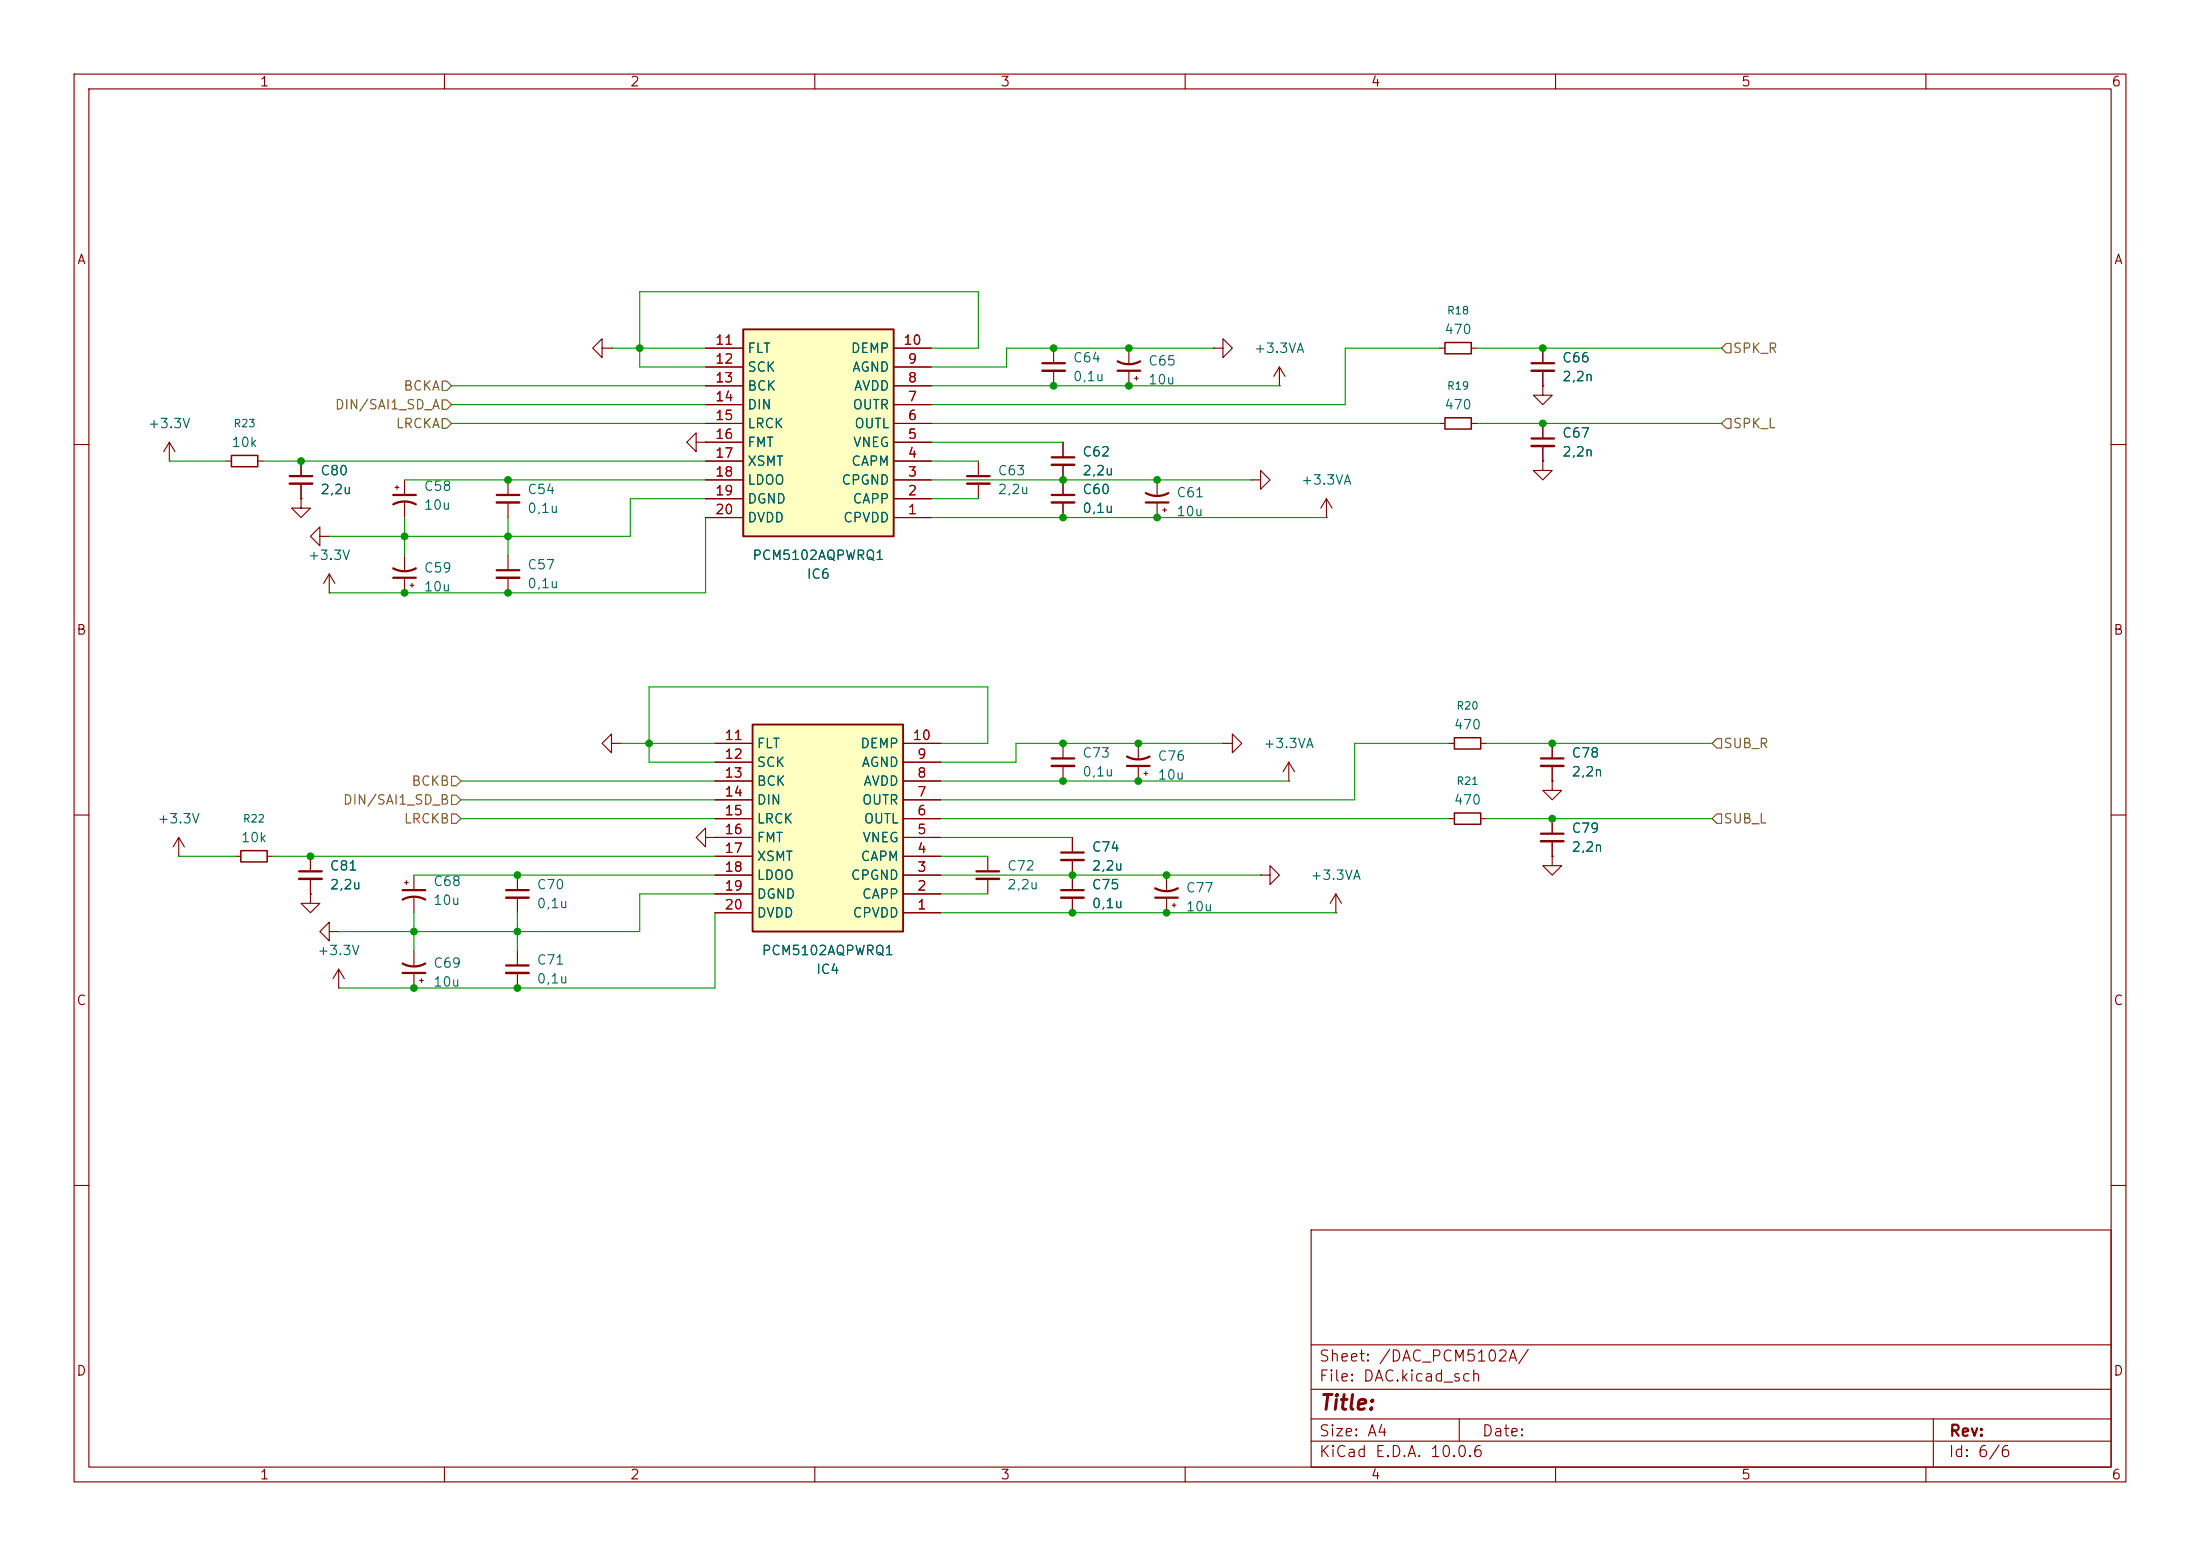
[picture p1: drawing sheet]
<svg xmlns="http://www.w3.org/2000/svg" width="297mm" height="210mm" viewBox="0 0 297 210" stroke-linecap="round" stroke-linejoin="round" font-family="sans-serif">
<g fill="none" stroke="#840000" stroke-width=".15">
<path d="M10 10h277v190h-277zM12 12h273v186h-273zM60 10v2M110 10v2M160 10v2M210 10v2M260 10v2M94 59.7v-1.3l-1.3 1.3 1.3 1.3v-1.3h1.2M95.2 59.7h.1M142.2 47v2M142.2 50v2.1M143.5 59.7v2"/>
<path d="M10 60h2M40.6 67.3v1.3h1.3l-1.3 1.3-1.2-1.3h1.2M40.6 67.3h.1M68.6 64.8v2M68.6 67.8v2.1M68.6 74.9v2.1M68.6 78v2M143.5 62.7v4.1M143.5 67.8v2.1M285 60h2M10 110h2M41.9 115.6v2"/>
<path d="M41.9 118.6v2.1M54.6 119.1h.5M54.9 118.9v.5M55.9 118.1v2M69.8 118.1v2M143.5 100.3v2.1M143.5 103.4v2M144.8 113v2.1M144.8 116.1v4M153.7 100.3v2.1M153.7 103.4v2M154.4 104.4h.5"/>
<path d="M154.7 104.1v.5M157.5 118.1v2M165.1 100.3h1.3v1.3l1.2-1.3-1.2-1.2v1.2M165.1 100.3h.1M170.2 118.1h1.2v1.3l1.3-1.3-1.3-1.3v1.3M170.2 118.1h.1M174 105.4h.1M174 102.9l-.8 1.2M174 102.9l.8 1.2M174 102.9v2.5M195.6 110.5h.7M199.9 110.5h.8"/>
<path d="M285 110h2M41.9 120.7v1.2h1.3l-1.3 1.3-1.3-1.3h1.3M41.9 120.7h.1M44.4 125.7v-1.2l-1.2 1.2 1.2 1.3v-1.3h1.3M45.7 125.7h.1M45.7 133.4h.1M45.7 130.8l-.7 1.3M45.7 130.8l.8 1.3M45.7 130.8v2.6M55.9 121.2v2M55.9 128.3v2M55.9 131.3v2.1"/>
<path d="M56.6 132.3h.5M56.9 132.1v.5M69.8 121.2v2M69.8 128.3v2M69.8 131.3v2.1M144.8 121.2v2M157.5 121.2v2M158.2 122.2h.5M158.5 121.9v.5M180.3 123.2h.1M180.3 120.7l-.7 1.2M180.3 120.7l.8 1.2"/>
<path d="M180.3 120.7v2.5M10 160h2M177 166h108v32h-108zM285 160h2M60 198v2M110 198v2M160 198v2M177 194.5h108M177 191.5h108M177 187.5h108M177 181.5h108M197 191.5v3"/>
<path d="M210 198v2M260 198v2M261 191.5v6.5"/>
</g>
<g fill="none" stroke="#840000" stroke-width=".3">
<path d="M140.7 49h3.1M67.1 77h3M67.1 66.8h3M142 66.8h3M142 61.7h3M40.4 117.6h3M142 102.4h3M143.3 115.1h3M152.1 102.1a3.2 3.2 0 0 0 3.1 0M152.1 103.4h3.1M156 119.9a3.2 3.2 0 0 0 3 0M54.4 121.4a3.2 3.2 0 0 1 3 0"/>
<path d="M54.4 130a3.2 3.2 0 0 0 3 0M54.4 120.1h3M54.4 131.3h3M68.3 120.1h3.1M68.3 130.3h3.1M143.3 120.1h3M156 121.2h3"/>
</g>
<path d="M140.7 50h3.1M67.1 78h3M67.1 67.8h3M142 67.8h3M142 62.7h3M40.4 118.6h3M142 103.4h3M143.3 116.1h3M68.3 121.2h3.1M68.3 131.3h3.1M143.3 121.2h3" fill="none" stroke="#840000" stroke-width=".33"/>
<path d="M196.3 109.7h3.6v1.6h-3.6z" fill="none" stroke="#840000" stroke-width=".2"/>
<path d="M100.3 44.5h20.3v27.9h-20.3z" fill="#ffffc2"/>
<path d="M100.3 44.5h20.3v27.9h-20.3z" fill="none" stroke="#840000" stroke-width=".25"/>
<g fill="none" stroke="#840000" stroke-width=".15">
<path d="M81.3 47v-1.3l-1.3 1.3 1.3 1.3v-1.3h1.2M82.5 47h.1M95.2 59.7h5.1M95.2 57.2h5.1M95.2 54.6h5.1M95.2 52.1h5.1M95.2 49.5h5.1M95.2 47h5.1M120.6 59.7h5.1M120.6 57.2h5.1M120.6 54.6h5.1M120.6 52.1h5.1"/>
<path d="M120.6 49.5h5.1M120.6 47h5.1M95.2 69.9h5.1M95.2 67.3h5.1M95.2 64.8h5.1M95.2 62.2h5.1M120.6 69.9h5.1M120.6 67.3h5.1M120.6 64.8h5.1M120.6 62.2h5.1M132.1 62.2v2.1M132.1 65.3v2"/>
<path d="M156.2 64.8v2M156.2 67.8v2.1M157 68.8h.5M157.2 68.6v.5M168.9 64.8h1.3v1.2l1.2-1.2-1.2-1.3v1.3M168.9 64.8h.1M179.1 69.9h.1M179.1 67.3l-.8 1.3M179.1 67.3l.7 1.3M179.1 67.3v2.6"/>
</g>
<path d="M130.6 64.3h3M154.7 66.5a3.2 3.2 0 0 0 3 0M154.7 67.8h3" fill="none" stroke="#840000" stroke-width=".3"/>
<path d="M130.6 65.3h3" fill="none" stroke="#840000" stroke-width=".33"/>
<path d="M101.6 97.8h20.3v27.9h-20.3z" fill="#ffffc2"/>
<path d="M101.6 97.8h20.3v27.9h-20.3z" fill="none" stroke="#840000" stroke-width=".25"/>
<g fill="none" stroke="#840000" stroke-width=".15">
<path d="M22.9 59.7l-.8 1.3M22.9 59.7l.7 1.3M22.9 59.7v2.5M95.2 59.7h.1M95.2 47h5.1M95.2 57.2h5.1M95.2 59.7h5.1M95.2 54.6h5.1M95.2 52.1h5.1M95.2 49.5h5.1M120.6 47h5.1M120.6 57.2h5.1"/>
<path d="M120.6 59.7h5.1M120.6 54.6h5.1M120.6 52.1h5.1M120.6 49.5h5.1M143.5 59.7v2M152.4 47v2M152.4 50v2.1M153.2 51.1h.5M153.4 50.8v.5M163.8 47h1.3v1.3l1.3-1.3-1.3-1.3v1.3M163.8 47h.1M172.7 52.1h.1"/>
<path d="M172.7 49.5l-.7 1.3M172.7 49.5l.8 1.3M172.7 49.5v2.6M194.3 47h.8M194.3 57.2h.8M198.6 47h.8M198.6 57.2h.8M208.3 52.1v1.2h-1.3l1.3 1.3 1.2-1.3h-1.2M208.3 52.1h.1M208.3 47v2M208.3 50v2.1M208.3 57.2v2"/>
<path d="M22.9 62.2h.1M30.5 62.2h.7M34.8 62.2h.8M40.6 67.3h.1M40.6 62.2v2.1M40.6 65.3v2M43.2 72.4v-1.3l-1.3 1.3 1.3 1.3v-1.3h1.2M44.4 72.4h.1M44.4 77.5l-.7 1.2M44.4 77.5l.8 1.2M44.4 77.5v2.5M53.3 65.8h.5"/>
<path d="M53.6 65.5v.5M54.6 64.8v2M54.6 67.8v2.1M54.6 74.9v2.1M54.6 78v2M55.4 79h.5M55.6 78.7v.5M95.2 62.2h5.1M95.2 69.9h5.1M95.2 67.3h5.1M95.2 64.8h5.1M120.6 62.2h5.1"/>
<path d="M120.6 69.9h5.1M120.6 67.3h5.1M120.6 64.8h5.1M143.5 62.7v4.1M143.5 67.8v2.1M208.3 62.2v1.3h-1.3l1.3 1.3 1.2-1.3h-1.2M208.3 62.2h.1M208.3 60.2v2M44.4 80h.1M24.1 115.6h.1M24.1 113l-.7 1.3M24.1 113l.8 1.3"/>
<path d="M24.1 113v2.6M31.7 115.6h.8M36.1 115.6h.7M41.9 115.6v2M41.9 118.6v2.1M82.5 100.3v-1.2l-1.2 1.2 1.2 1.3v-1.3h1.3M83.8 100.3h.1M95.2 113v-1.2l-1.2 1.2 1.2 1.3v-1.3h1.3M96.5 113h.1M96.5 118.1h5.1M96.5 115.6h5.1M96.5 113h5.1"/>
<path d="M96.5 110.5h5.1M96.5 108h5.1M96.5 105.4h5.1M96.5 102.9h5.1M96.5 100.3h5.1M121.9 118.1h5.1M121.9 115.6h5.1M121.9 113h5.1M121.9 110.5h5.1M121.9 108h5.1M121.9 105.4h5.1M121.9 102.9h5.1"/>
<path d="M121.9 100.3h5.1M133.3 115.6v2M133.3 118.6v2.1M144.8 113v2.1M144.8 116.1v4M195.6 100.3h.7M199.9 100.3h.8M209.5 115.6v1.2h-1.2l1.2 1.3 1.3-1.3h-1.3M209.5 115.6h.1M209.5 105.4v1.3h-1.2l1.2 1.3 1.3-1.3h-1.3M209.5 105.4h.1M209.5 100.3v2.1"/>
<path d="M209.5 103.4v2M209.5 110.5v2M209.5 113.5v2.1M41.9 120.7h.1M96.5 123.2h5.1M96.5 120.7h5.1M121.9 123.2h5.1M121.9 120.7h5.1M144.8 121.2v2"/>
</g>
<path d="M150.9 48.8a3.2 3.2 0 0 0 3 0M150.9 50h3M206.8 59.2h3M206.8 49h3M39.1 64.3h3.1M53.1 76.7a3.2 3.2 0 0 0 3 0M53.1 68.1a3.2 3.2 0 0 1 3 0M53.1 78h3M53.1 66.8h3M131.8 117.6h3.1M208 112.5h3.1M208 102.4h3.1" fill="none" stroke="#840000" stroke-width=".3"/>
<path d="M206.8 50h3M39.1 65.3h3.1M206.8 60.2h3M131.8 118.6h3.1M208 113.5h3.1M208 103.4h3.1" fill="none" stroke="#840000" stroke-width=".33"/>
<path d="M195.1 46.2h3.5v1.6h-3.5zM195.1 56.4h3.5v1.5h-3.5zM31.2 61.5h3.6v1.5h-3.6zM196.3 99.6h3.6v1.5h-3.6zM32.5 114.8h3.6v1.5h-3.6z" fill="none" stroke="#840000" stroke-width=".2"/>
<path d="M59.7 54h.6l.7 .6-.7 .6h-.6zM59.7 56.5h.6l.7 .7-.7 .6h-.6zM59.7 51.4h.6l.7 .7-.7 .6h-.6zM233 56.5h.7v1.3h-.7l-.6-.6zM233 46.4h.7v1.2h-.7l-.6-.6zM231.8 99.7h.6v1.3h-.6l-.7-.7zM61 109.9h.6l.6 .6-.6 .6h-.6zM61 107.3h.6l.6 .7-.6 .6h-.6zM61 104.8h.6l.6 .6-.6 .6h-.6zM231.8 109.9h.6v1.2h-.6l-.7-.6z" fill="none" stroke="#725600" stroke-width=".15"/>
<g fill="none" stroke="#009600" stroke-width=".15">
<path d="M61 57.2h34.2M61 52.1h34.2M61 54.6h34.2M82.5 47h12.7M125.7 47h6.4v-7.6h-45.7v10.1h8.8M125.7 57.2h68.6M125.7 52.1h47M125.7 59.7h17.8M163.8 47h-27.9v2.5h-10.2M194.3 47h-12.7v7.6h-55.9M199.4 47h33M199.4 57.2h33"/>
<path d="M22.9 62.2h7.6M35.6 62.2h59.6M54.6 64.8h40.6M54.6 69.9v5M68.6 69.9v5M95.2 67.3h-10.1v5.1h-40.7M95.2 69.9v10.1h-50.8M125.7 67.3h6.4M125.7 64.8h43.2M125.7 62.2h6.4M125.7 69.9h53.4M24.1 115.6h7.6"/>
<path d="M36.8 115.6h59.7M55.9 118.1h40.6M62.2 108h34.3M62.2 105.4h34.3M62.2 110.5h34.3M83.8 100.3h12.7M127 115.6h6.3M127 118.1h43.2M127 105.4h47M127 110.5h68.6M127 100.3h6.3v-7.6h-45.7v10.2h8.9M127 113h17.8"/>
<path d="M165.1 100.3h-27.9v2.6h-10.2M195.6 100.3h-12.7v7.7h-55.9M200.7 110.5h30.4M200.7 100.3h30.4M55.9 123.2v5.1M69.8 123.2v5.1M96.5 120.7h-10.1v5h-40.7M96.5 123.2v10.2h-50.8M127 120.7h6.3M127 123.2h53.3"/>
</g>
<g fill="#009600" stroke="#009600" stroke-width=".14">
<circle cx="69.8" cy="133.4" r=".46"/>
<circle cx="69.8" cy="118.1" r=".46"/>
<circle cx="69.8" cy="125.7" r=".46"/>
<circle cx="55.9" cy="125.7" r=".46"/>
<circle cx="87.6" cy="100.3" r=".46"/>
<circle cx="55.9" cy="133.4" r=".46"/>
<circle cx="209.5" cy="110.5" r=".46"/>
<circle cx="209.5" cy="100.3" r=".46"/>
<circle cx="208.3" cy="47" r=".46"/>
<circle cx="208.3" cy="57.2" r=".46"/>
<circle cx="68.6" cy="64.8" r=".46"/>
<circle cx="68.6" cy="72.4" r=".46"/>
<circle cx="68.6" cy="80" r=".46"/>
<circle cx="86.4" cy="47" r=".46"/>
<circle cx="40.6" cy="62.2" r=".46"/>
<circle cx="54.6" cy="72.4" r=".46"/>
<circle cx="41.9" cy="115.6" r=".46"/>
<circle cx="54.6" cy="80" r=".46"/>
<circle cx="153.7" cy="105.4" r=".46"/>
<circle cx="143.5" cy="105.4" r=".46"/>
<circle cx="157.5" cy="118.1" r=".46"/>
<circle cx="157.5" cy="123.2" r=".46"/>
<circle cx="144.8" cy="123.2" r=".46"/>
<circle cx="144.8" cy="118.1" r=".46"/>
<circle cx="153.7" cy="100.3" r=".46"/>
<circle cx="143.5" cy="100.3" r=".46"/>
<circle cx="142.2" cy="47" r=".46"/>
<circle cx="142.2" cy="52.1" r=".46"/>
<circle cx="143.5" cy="64.8" r=".46"/>
<circle cx="152.4" cy="52.1" r=".46"/>
<circle cx="156.2" cy="69.9" r=".46"/>
<circle cx="156.2" cy="64.8" r=".46"/>
<circle cx="143.5" cy="69.9" r=".46"/>
<circle cx="152.4" cy="47" r=".46"/>
</g>
<text font-size="2" fill="#840000" x="178" y="190.8">Title:</text>
<g font-size="1.5" fill="#840000">
<text x="178" y="184.1">Sheet: /DAC_PCM5102A/</text>
<text x="178" y="186.8">File: DAC.kicad_sch</text>
<text x="178" y="197">KiCad E.D.A. 10.0.6</text>
<text x="178" y="194.2">Size: A4</text>
<text x="200" y="194.2">Date:</text>
<text x="263" y="197">Id: 6/6</text>
<text x="263" y="194.2">Rev:</text>
</g>
<g font-size="1.3" fill="#840000">
<text x="35" y="12">1</text>
<text x="85" y="12">2</text>
<text x="135" y="12">3</text>
<text x="185" y="12">4</text>
<text x="235" y="12">5</text>
<text x="285" y="12">6</text>
<text x="10.3" y="36">A</text>
<text x="285.3" y="36">A</text>
<text x="10.2" y="86">B</text>
<text x="285.2" y="86">B</text>
<text x="10.2" y="136">C</text>
<text x="285.2" y="136">C</text>
<text x="10.2" y="186">D</text>
<text x="285.2" y="186">D</text>
<text x="35" y="200">1</text>
<text x="85" y="200">2</text>
<text x="135" y="200">3</text>
<text x="185" y="200">4</text>
<text x="235" y="200">5</text>
<text x="285" y="200">6</text>
</g>
<g font-size="1.3" fill="#a90000">
<text x="96.5" y="46.9">11</text>
<text x="121.9" y="46.9">10</text>
<text x="96.5" y="49.4">12</text>
<text x="96.5" y="51.9">13</text>
<text x="122.5" y="51.9">8</text>
<text x="122.5" y="49.4">9</text>
<text x="96.5" y="54.5">14</text>
<text x="96.5" y="57">15</text>
<text x="96.5" y="59.6">16</text>
<text x="122.5" y="59.6">5</text>
<text x="122.5" y="57">6</text>
<text x="122.5" y="54.5">7</text>
<text x="96.5" y="62.1">17</text>
<text x="96.5" y="64.6">18</text>
<text x="122.5" y="64.6">3</text>
<text x="122.5" y="62.1">4</text>
<text x="96.5" y="67.2">19</text>
<text x="96.5" y="69.7">20</text>
<text x="122.5" y="69.7">1</text>
<text x="122.5" y="67.2">2</text>
<text x="97.7" y="100.2">11</text>
<text x="123.1" y="100.2">10</text>
<text x="97.7" y="102.7">12</text>
<text x="97.7" y="105.3">13</text>
<text x="97.7" y="107.8">14</text>
<text x="123.7" y="107.8">7</text>
<text x="123.7" y="105.3">8</text>
<text x="123.7" y="102.7">9</text>
<text x="97.7" y="110.4">15</text>
<text x="97.7" y="112.9">16</text>
<text x="123.7" y="112.9">5</text>
<text x="123.7" y="110.4">6</text>
<text x="97.7" y="115.4">17</text>
<text x="97.7" y="118">18</text>
<text x="123.7" y="118">3</text>
<text x="123.7" y="115.4">4</text>
<text x="97.7" y="120.5">19</text>
<text x="97.7" y="123.1">20</text>
<text x="123.7" y="123.1">1</text>
<text x="123.7" y="120.5">2</text>
</g>
<g font-size="1.3" fill="#006464">
<text x="100.8" y="48">FLT</text>
<text x="114.8" y="48">DEMP</text>
<text x="169.2" y="48">+3.3VA</text>
<text x="194.9" y="45.4">470</text>
<text x="100.8" y="50.5">SCK</text>
<text x="100.8" y="53">BCK</text>
<text x="115" y="50.5">AGND</text>
<text x="115.2" y="53">AVDD</text>
<text x="144.8" y="49.2">C64</text>
<text x="144.8" y="51.8">0,1u</text>
<text x="154.9" y="49.7">C65</text>
<text x="154.9" y="52.2">10u</text>
<text x="210.8" y="49.2">C66</text>
<text x="210.8" y="51.8">2,2n</text>
<text x="19.9" y="58.1">+3.3V</text>
<text x="100.8" y="55.6">DIN</text>
<text x="100.8" y="58.1">LRCK</text>
<text x="115" y="55.6">OUTR</text>
<text x="115.3" y="58.1">OUTL</text>
<text x="194.9" y="55.6">470</text>
<text x="210.8" y="59.4">C67</text>
<text x="31.2" y="60.7">10k</text>
<text x="43.2" y="64.5">C80</text>
<text x="100.8" y="60.7">FMT</text>
<text x="100.8" y="63.2">XSMT</text>
<text x="100.8" y="65.7">LDOO</text>
<text x="113.5" y="65.7">CPGND</text>
<text x="114.8" y="63.2">CAPM</text>
<text x="115.1" y="60.7">VNEG</text>
<text x="134.6" y="64.5">C63</text>
<text x="146" y="61.9">C62</text>
<text x="146" y="64.5">2,2u</text>
<text x="175.6" y="65.7">+3.3VA</text>
<text x="210.8" y="61.9">2,2n</text>
<text x="43.2" y="67">2,2u</text>
<text x="57.1" y="66.6">C58</text>
<text x="57.1" y="69.1">10u</text>
<text x="71.1" y="67">C54</text>
<text x="71.1" y="69.5">0,1u</text>
<text x="100.8" y="68.3">DGND</text>
<text x="100.8" y="70.8">DVDD</text>
<text x="113.7" y="70.8">CPVDD</text>
<text x="115" y="68.3">CAPP</text>
<text x="134.6" y="67">2,2u</text>
<text x="146" y="67">C60</text>
<text x="146" y="69.5">0,1u</text>
<text x="158.7" y="67.4">C61</text>
<text x="158.7" y="70">10u</text>
<text x="41.5" y="75.9">+3.3V</text>
<text x="57.1" y="77.6">C59</text>
<text x="71.1" y="77.2">C57</text>
<text x="101.5" y="75.9">PCM5102AQPWRQ1</text>
<text x="57.1" y="80.1">10u</text>
<text x="71.1" y="79.7">0,1u</text>
<text x="108.8" y="78.4">IC6</text>
<text x="102.1" y="101.3">FLT</text>
<text x="116" y="101.3">DEMP</text>
<text x="170.5" y="101.3">+3.3VA</text>
<text x="196.2" y="98.8">470</text>
<text x="102.1" y="103.8">SCK</text>
<text x="102.1" y="106.4">BCK</text>
<text x="116.2" y="103.8">AGND</text>
<text x="116.5" y="106.4">AVDD</text>
<text x="146" y="102.6">C73</text>
<text x="146" y="105.1">0,1u</text>
<text x="156.2" y="103">C76</text>
<text x="156.2" y="105.5">10u</text>
<text x="212.1" y="102.6">C78</text>
<text x="212.1" y="105.1">2,2n</text>
<text x="21.2" y="111.5">+3.3V</text>
<text x="32.4" y="114">10k</text>
<text x="102.1" y="108.9">DIN</text>
<text x="102.1" y="111.5">LRCK</text>
<text x="102.1" y="114">FMT</text>
<text x="116.3" y="108.9">OUTR</text>
<text x="116.3" y="114">VNEG</text>
<text x="116.5" y="111.5">OUTL</text>
<text x="196.2" y="108.9">470</text>
<text x="212.1" y="112.7">C79</text>
<text x="44.4" y="117.8">C81</text>
<text x="58.4" y="119.9">C68</text>
<text x="102.1" y="116.5">XSMT</text>
<text x="102.1" y="119.1">LDOO</text>
<text x="114.8" y="119.1">CPGND</text>
<text x="116.1" y="116.5">CAPM</text>
<text x="135.9" y="117.8">C72</text>
<text x="147.3" y="115.3">C74</text>
<text x="147.3" y="117.8">2,2u</text>
<text x="176.8" y="119.1">+3.3VA</text>
<text x="212.1" y="115.3">2,2n</text>
<text x="44.4" y="120.3">2,2u</text>
<text x="58.4" y="122.5">10u</text>
<text x="72.4" y="120.3">C70</text>
<text x="72.4" y="122.9">0,1u</text>
<text x="102.1" y="121.6">DGND</text>
<text x="102.1" y="124.2">DVDD</text>
<text x="115" y="124.2">CPVDD</text>
<text x="116.3" y="121.6">CAPP</text>
<text x="135.9" y="120.3">2,2u</text>
<text x="147.3" y="120.3">C75</text>
<text x="147.3" y="122.9">0,1u</text>
<text x="160" y="120.8">C77</text>
<text x="160" y="123.3">10u</text>
<text x="42.8" y="129.2">+3.3V</text>
<text x="58.4" y="130.9">C69</text>
<text x="72.4" y="130.5">C71</text>
<text x="102.7" y="129.2">PCM5102AQPWRQ1</text>
<text x="110.1" y="131.8">IC4</text>
<text x="58.4" y="133.5">10u</text>
<text x="72.4" y="133">0,1u</text>
</g>
<g font-size="1.3" fill="#725600">
<text x="233.8" y="48">SPK_R</text>
<text x="54.4" y="53">BCKA</text>
<text x="45.1" y="55.6">DIN/SAI1_SD_A</text>
<text x="53.3" y="58.1">LRCKA</text>
<text x="233.8" y="58.1">SPK_L</text>
<text x="232.6" y="101.3">SUB_R</text>
<text x="55.5" y="106.4">BCKB</text>
<text x="46.2" y="108.9">DIN/SAI1_SD_B</text>
<text x="54.4" y="111.5">LRCKB</text>
<text x="232.6" y="111.5">SUB_L</text>
</g>
<g font-size="1" fill="#006464">
<text x="195.3" y="42.7">R18</text>
<text x="195.3" y="52.8">R19</text>
<text x="31.4" y="57.9">R23</text>
<text x="196.5" y="96">R20</text>
<text x="196.5" y="106.2">R21</text>
<text x="32.7" y="111.3">R22</text>
</g>
</svg>
